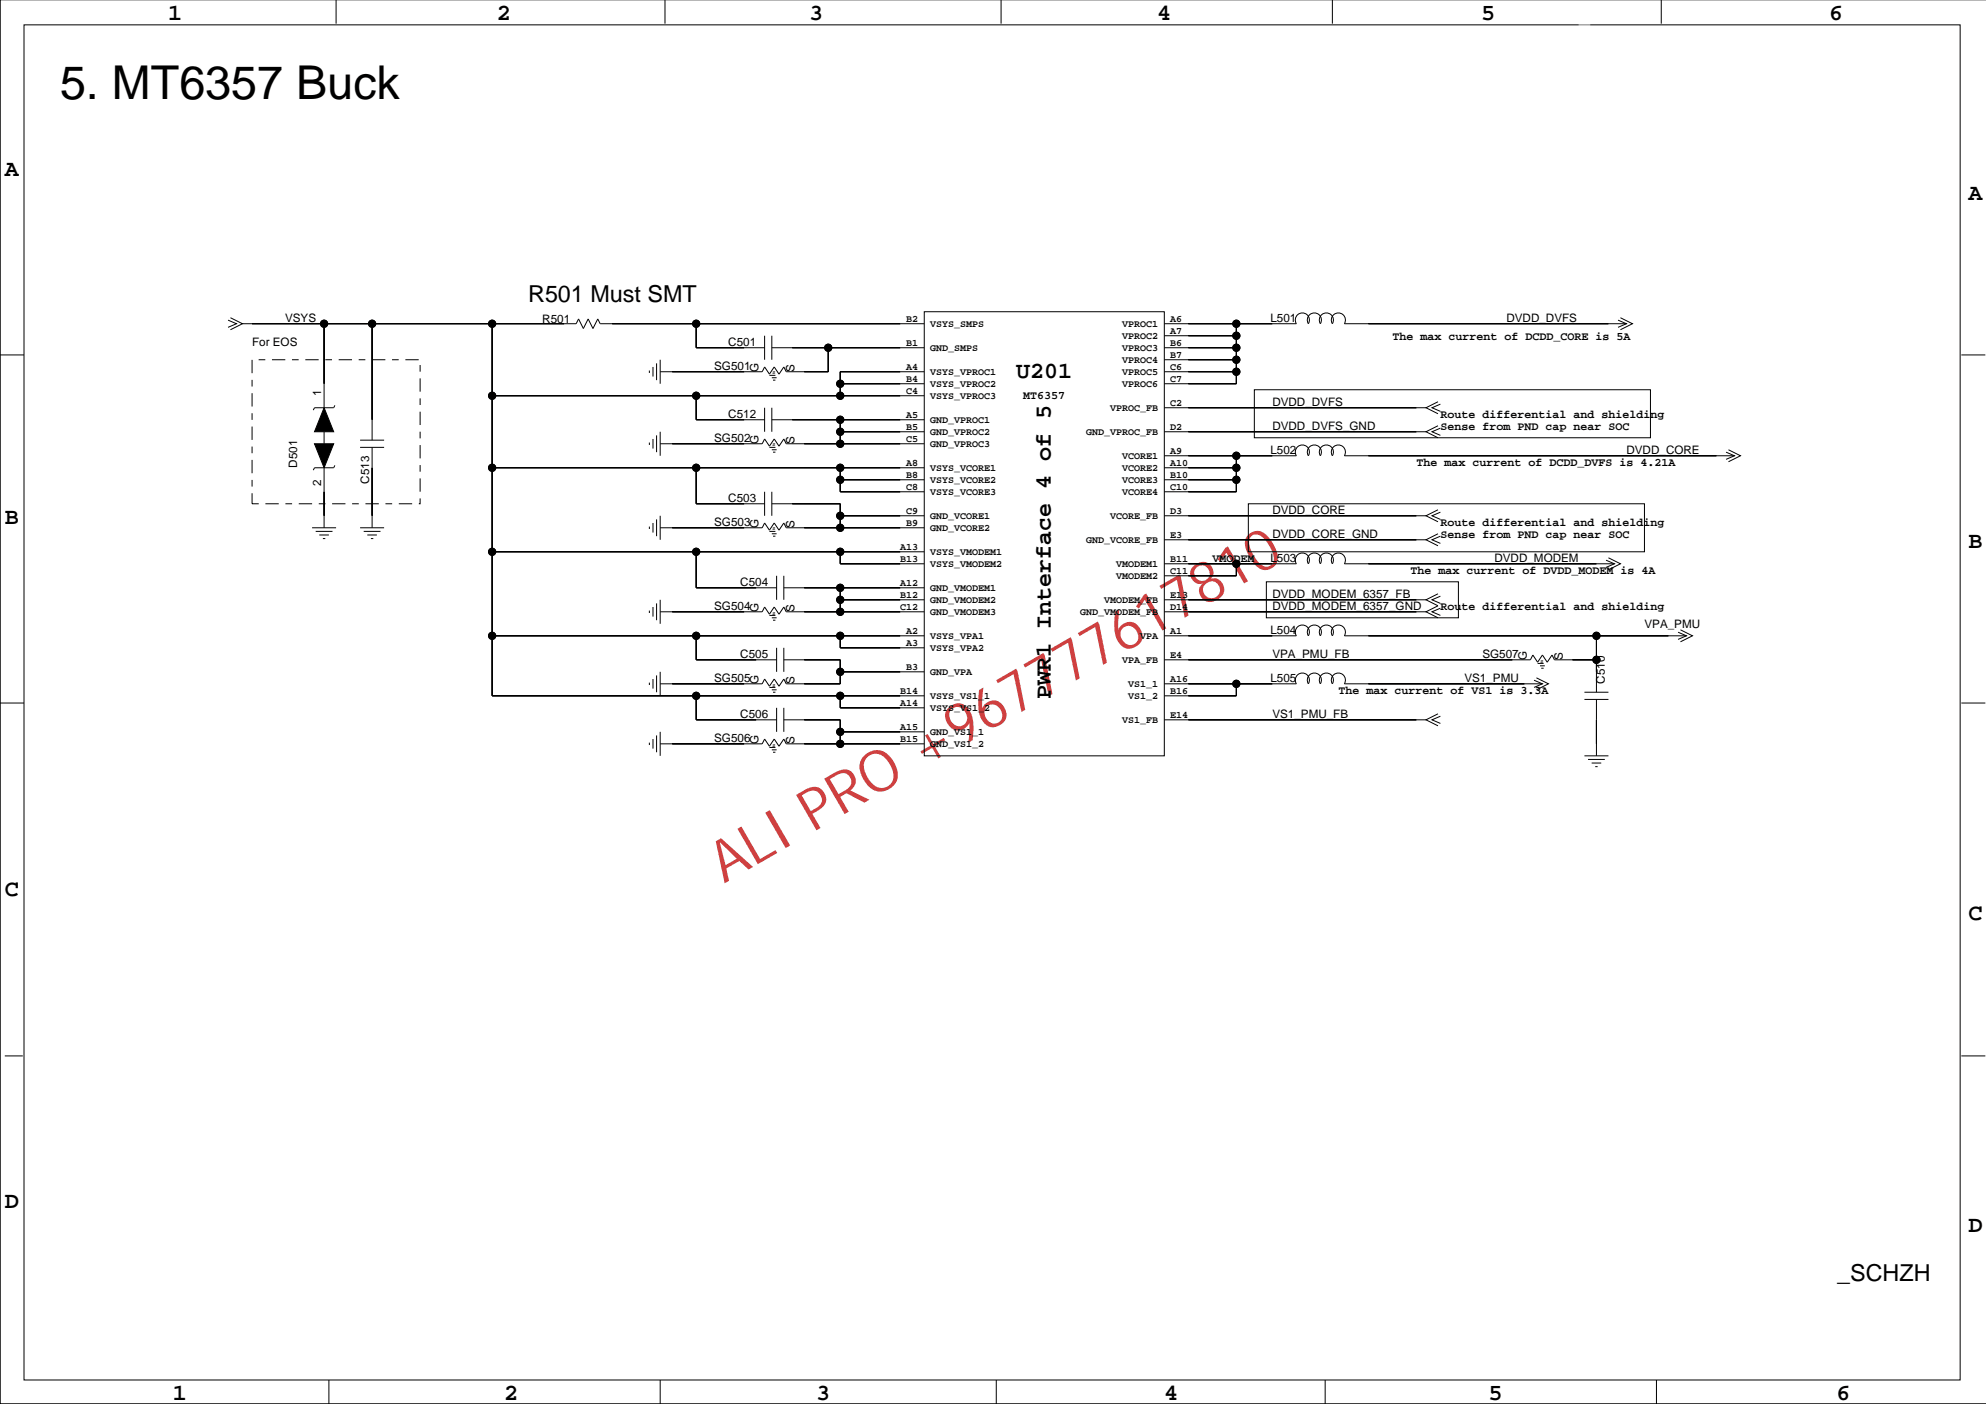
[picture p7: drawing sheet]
<svg xmlns="http://www.w3.org/2000/svg" width="420mm" height="297mm" viewBox="0 0 420 297" stroke-linecap="round" stroke-linejoin="round" font-family="sans-serif">
<g fill="none" stroke="#000" stroke-width=".21">
<path d="M0 -.1v297.1h420.2M71.1 -.1v5.1M140.7 -.1v5.1M211.8 -.1v5.1M281.9 -.1v5.1M351.5 -.1v5.1M5.1 5.3h409.6v286.7h-409.6zM0 75.1h5.1M48.2 67.7l1.8 .8-1.8 .8M48.8 67.2l2.5 1.3-2.5 1.3M51.3 68.5h70.6l.5-1 1 2 1-2 1 2 1.1-2 .5 1h68.5M68.6 68.5v17.8"/>
<path d="M78.7 68.5v24.6M104.1 68.5v78.7h91.4M137.4 78.4v.5M138.1 77.6v2.1M138.9 76.9v3.5M139.7 76.1v5.1M147.3 68.5v5.1h14.5M161.8 71v5.1M162.8 79.4h1.2M163.3 73.6h32.2M163.3 71v5.1M163.3 79.9h1"/>
<path d="M175.2 73.6v5h-8.9l-.5-1-1 1.6-1-1.6-1 1.6-1-1.6-.5 1h-21.6M195.5 66h50.8v93.9h-50.8zM195.5 78.6h-17.7v5.1M246.3 68.5h28a1.5 1.5 0 0 1 1.2-2.3 1.5 1.5 0 0 1 1.3 2.3 1.5 1.5 0 0 1 1.3-2.3 1.5 1.5 0 0 1 1.2 2.3 1.5 1.5 0 0 1 1.3-2.3 1.5 1.5 0 0 1 1.3 2.3 1.5 1.5 0 0 1 1.2-2.3 1.5 1.5 0 0 1 1.3 2.3h59.7M246.3 73.6h15.3M246.3 78.6h15.3M246.3 71h15.3M246.3 76.1h15.3M261.6 68.5v12.7h-15.3M342.3 67.7l1.8 .8-1.8 .8M342.8 67.2l2.6 1.3-2.6 1.3M414.9 75.1h5.1"/>
<path d="M68.6 91.3v2.6M68.6 99v12.7M70.8 85.8l-.2 .5h-4.1l-.2 .5M70.8 98.5l-.2 .5h-4.1l-.2 .5M76.2 94.6h5.1M76.2 93.1h5.1M78.7 94.6v17.1M104.1 99h91.4M104.1 83.7h91.4M137.4 93.6v.5M138.1 92.9v2M138.9 92.1v3.6"/>
<path d="M139.7 91.3v5.1M139.7 93.9h21.6l.5-1 1 1.5 1-1.5 1 1.5 1-1.5 .5 1h29.2M147.3 83.7v5.1h14.5M147.3 99v7.6h14.5M161.8 86.3v5M162.8 94.6h1.2M163.3 86.3v5M163.3 88.8h32.2M163.3 95.2h1M163.5 80.4h.5M163.5 95.7h.5M177.8 91.3h17.7"/>
<path d="M177.8 81.2h17.7M177.8 99v5h17.7M177.8 88.8v5.1M246.3 96.4h28a1.5 1.5 0 0 1 1.2-2.3 1.5 1.5 0 0 1 1.3 2.3 1.5 1.5 0 0 1 1.3-2.3 1.5 1.5 0 0 1 1.2 2.3 1.5 1.5 0 0 1 1.3-2.3 1.5 1.5 0 0 1 1.3 2.3 1.5 1.5 0 0 1 1.2-2.3 1.5 1.5 0 0 1 1.3 2.3h82.5M246.3 86.3h55.4M246.3 91.3h55.4M246.3 99h15.3M261.6 96.4v7.6h-15.3M265.4 82.5h83.8v10.1h-83.8zM304.2 85l-2.5 1.3 2.5 1.2M304.2 90.1l-2.5 1.2 2.5 1.3M304.7 85.5l-1.7 .8 1.7 .7"/>
<path d="M304.7 90.6l-1.7 .7 1.7 .8M365.2 95.7l1.7 .7-1.7 .8M365.7 95.2l2.5 1.2-2.5 1.3M66 111.7h5.1M66.8 112.4h3.5M67.5 113.2h2.1M68.3 113.9h.5M76.2 111.7h5.1M76.9 112.4h3.6M77.7 113.2h2M78.5 113.9h.5M104.1 116.7h91.4"/>
<path d="M137.4 111.4v.5M138.1 110.6v2.1M138.9 109.9v3.5M139.7 109.1v5.1M139.7 111.7h21.6l.5-1.1 1 1.6 1-1.6 1 1.6 1-1.6 .5 1.1h29.2M147.3 116.7v7.7h17M161.8 104v5.1M162.8 112.4h1.2M163.3 104v5.1M163.3 106.6h14.5v5.1M163.3 112.9h1M163.5 113.4h.5"/>
<path d="M177.8 109.1h17.7M177.8 116.7v2.6h17.7M177.8 101.5h17.7M246.3 119.3h28a1.5 1.5 0 0 1 1.2-2.3 1.5 1.5 0 0 1 1.3 2.3 1.5 1.5 0 0 1 1.3-2.3 1.5 1.5 0 0 1 1.2 2.3 1.5 1.5 0 0 1 1.3-2.3 1.5 1.5 0 0 1 1.3 2.3 1.5 1.5 0 0 1 1.2-2.3 1.5 1.5 0 0 1 1.3 2.3h57.2M246.3 114.2h55.4M246.3 109.1h55.4M246.3 101.5h15.3M261.6 119.3v2.5h-15.3M264.1 106.6h83.8v10.1h-83.8zM304.2 112.9l-2.5 1.3 2.5 1.3M304.2 107.9l-2.5 1.2 2.5 1.3M304.7 113.4l-1.7 .8 1.7 .8"/>
<path d="M304.7 108.4l-1.7 .7 1.7 .8M339.8 118.5l1.8 .8-1.8 .7M340.3 118l2.5 1.3-2.5 1.2M104.1 134.5h91.4M137.4 129.2v.5M138.1 128.4v2.1M138.9 127.7v3.5M139.7 129.4h21.6l.5-1 1 1.5 1-1.5 1 1.5 1-1.5 .5 1h29.2M139.7 126.9v5.1M147.3 134.5v5.1h17M162.8 130.2h1.2M163.3 130.7h1"/>
<path d="M163.5 131.2h.5M164.3 121.8v5.1M164.3 137.1v5M165.8 124.4h29.7M165.8 121.8v5.1M165.8 137.1v5M165.8 139.6h12v5.1h-11.5l-.5-1-1 1.5-1-1.5-1 1.5-1-1.5-.5 1h-21.6M177.8 126.9h17.7M177.8 134.5v2.6h17.7M177.8 124.4v5M246.3 134.5h28a1.5 1.5 0 0 1 1.2-2.3 1.5 1.5 0 0 1 1.3 2.3 1.5 1.5 0 0 1 1.3-2.3 1.5 1.5 0 0 1 1.2 2.3 1.5 1.5 0 0 1 1.3-2.3 1.5 1.5 0 0 1 1.3 2.3 1.5 1.5 0 0 1 1.2-2.3 1.5 1.5 0 0 1 1.3 2.3h72.4M246.3 129.4h55.4"/>
<path d="M246.3 139.6h77.5l.5-1 1 1.5 1-1.5 1 1.5 1-1.5 .6 1h8.8M246.3 126.9h55.4M267.9 123.1h40.6v7.6h-40.6zM304.2 125.6l-2.5 1.3 2.5 1.3-2.5 1.2 2.5 1.3M304.7 128.7l-1.7 .7 1.7 .8M304.7 126.1l-1.7 .8 1.7 .8M337.7 134.5v12M355 133.8l1.8 .7-1.8 .8M355.5 133.2l2.6 1.3-2.6 1.3M0 148.7h5.1M137.4 144.4v.5M137.4 157.1v.5"/>
<path d="M138.1 143.7v2M138.1 156.4v2M138.9 142.9v3.6M138.9 155.6v3.5M139.7 142.1v5.1M139.7 154.8v5.1M139.7 157.4h21.6l.5-1 1 1.5 1-1.5 1 1.5 1-1.5 .5 1h29.2M147.3 147.2v5.1h17M162.8 145.4h1.2M162.8 158.1h1.2M163.3 145.9h1M163.3 158.6h1"/>
<path d="M163.5 146.5h.5M163.5 159.1h.5M164.3 149.8v5M165.8 149.8v5M165.8 152.3h12v5.1M177.8 142.1h17.7M177.8 147.2v2.6h17.7M177.8 154.8h17.7M246.3 144.7h28a1.5 1.5 0 0 1 1.2-2.3 1.5 1.5 0 0 1 1.3 2.3 1.5 1.5 0 0 1 1.3-2.3 1.5 1.5 0 0 1 1.2 2.3 1.5 1.5 0 0 1 1.3-2.3 1.5 1.5 0 0 1 1.3 2.3 1.5 1.5 0 0 1 1.2-2.3 1.5 1.5 0 0 1 1.3 2.3h41.9M246.3 152.3h55.4M261.6 144.7v2.5h-15.3M304.2 151l-2.5 1.3 2.5 1.3"/>
<path d="M304.7 151.5l-1.7 .8 1.7 .8M324.5 143.9l1.8 .8-1.8 .7M325 143.4l2.6 1.3-2.6 1.2M325.3 140.4h1.3M325.8 140.9h1M326.1 141.4h.5M335.2 146.5h5.1M335.2 159.9h5.1M335.2 148h5.1M337.7 148v11.9M414.9 148.7h5.1M336 160.7h3.5"/>
<path d="M336.7 161.4h2.1M337.5 162.2h.5M1 223.4h3.8M414.9 223.4h5.1M69.6 292v5M139.7 292v5M210.8 292v5M280.4 292v5M350.4 292v5"/>
<circle cx="68.6" cy="68.5" r=".76"/>
<circle cx="78.7" cy="68.5" r=".76"/>
<circle cx="104.1" cy="68.5" r=".76"/>
<circle cx="147.3" cy="68.5" r=".76"/>
<circle cx="175.2" cy="73.6" r=".76"/>
<circle cx="261.6" cy="68.5" r=".76"/>
<circle cx="261.6" cy="71" r=".76"/>
<circle cx="261.6" cy="76.1" r=".76"/>
<circle cx="261.6" cy="78.6" r=".76"/>
<circle cx="261.6" cy="73.6" r=".76"/>
<circle cx="104.1" cy="83.7" r=".76"/>
<circle cx="104.1" cy="99" r=".76"/>
<circle cx="147.3" cy="83.7" r=".76"/>
<circle cx="147.3" cy="99" r=".76"/>
<circle cx="177.8" cy="83.7" r=".76"/>
<circle cx="177.8" cy="88.8" r=".76"/>
<circle cx="177.8" cy="99" r=".76"/>
<circle cx="177.8" cy="91.3" r=".76"/>
<circle cx="177.8" cy="93.9" r=".76"/>
<circle cx="177.8" cy="81.2" r=".76"/>
<circle cx="261.6" cy="99" r=".76"/>
<circle cx="261.6" cy="96.4" r=".76"/>
<circle cx="104.1" cy="116.7" r=".76"/>
<circle cx="147.3" cy="116.7" r=".76"/>
<circle cx="177.8" cy="111.7" r=".76"/>
<circle cx="177.8" cy="109.1" r=".76"/>
<circle cx="177.8" cy="101.5" r=".76"/>
<circle cx="177.8" cy="116.7" r=".76"/>
<circle cx="261.6" cy="119.3" r=".76"/>
<circle cx="261.6" cy="101.5" r=".76"/>
<circle cx="104.1" cy="134.5" r=".76"/>
<circle cx="147.3" cy="134.5" r=".76"/>
<circle cx="177.8" cy="124.4" r=".76"/>
<circle cx="177.8" cy="126.9" r=".76"/>
<circle cx="177.8" cy="134.5" r=".76"/>
<circle cx="177.8" cy="129.4" r=".76"/>
<circle cx="337.7" cy="139.6" r=".76"/>
<circle cx="337.7" cy="134.5" r=".76"/>
<circle cx="147.3" cy="147.2" r=".76"/>
<circle cx="177.8" cy="147.2" r=".76"/>
<circle cx="177.8" cy="154.8" r=".76"/>
<circle cx="177.8" cy="142.1" r=".76"/>
<circle cx="177.8" cy="157.4" r=".76"/>
<circle cx="261.6" cy="144.7" r=".76"/>
</g>
<g fill="#000" stroke="#000" stroke-width=".21">
<path d="M68.6 68.5v12.7z" fill-rule="evenodd"/>
<path d="M53.3 68.5h15.3z" fill-rule="evenodd"/>
<path d="M78.7 68.5v20.3z" fill-rule="evenodd"/>
<path d="M68.6 68.5h10.1z" fill-rule="evenodd"/>
<path d="M104.1 68.5v15.2z" fill-rule="evenodd"/>
<path d="M78.7 68.5h25.4z" fill-rule="evenodd"/>
<path d="M104.1 68.5h15.3z" fill-rule="evenodd"/>
<path d="M129.5 68.5h17.8z" fill-rule="evenodd"/>
<path d="M147.3 68.5v5.1z" fill-rule="evenodd"/>
<path d="M142.2 78.6h15.2z" fill-rule="evenodd"/>
<path d="M147.3 73.6h10.1z" fill-rule="evenodd"/>
<path d="M167.6 73.6h7.6z" fill-rule="evenodd"/>
<path d="M170.1 78.6h5.1z" fill-rule="evenodd"/>
<path d="M175.2 73.6v5z" fill-rule="evenodd"/>
<path d="M177.8 78.6v2.6z" fill-rule="evenodd"/>
<path d="M177.8 78.6h12.7z" fill-rule="evenodd"/>
<path d="M175.2 73.6h15.3z" fill-rule="evenodd"/>
<path d="M147.3 68.5h43.2z" fill-rule="evenodd"/>
<path d="M251.4 78.6h10.2z" fill-rule="evenodd"/>
<path d="M261.6 78.6v2.6z" fill-rule="evenodd"/>
<path d="M251.4 76.1h10.2z" fill-rule="evenodd"/>
<path d="M261.6 76.1v2.5z" fill-rule="evenodd"/>
<path d="M261.6 73.6v2.5z" fill-rule="evenodd"/>
<path d="M261.6 71v2.6z" fill-rule="evenodd"/>
<path d="M251.4 68.5h10.2z" fill-rule="evenodd"/>
<path d="M261.6 68.5v2.5z" fill-rule="evenodd"/>
<path d="M251.4 71h10.2z" fill-rule="evenodd"/>
<path d="M251.4 73.6h10.2z" fill-rule="evenodd"/>
<path d="M261.6 68.5h7.6z" fill-rule="evenodd"/>
<path d="M289.5 68.5h50.8z" fill-rule="evenodd"/>
<path d="M66.5 93.9h4.1l-2 5.1z" fill-rule="evenodd"/>
<path d="M68.6 86.3l2 5h-4.1z" fill-rule="evenodd"/>
<path d="M78.7 99v10.1z" fill-rule="evenodd"/>
<path d="M104.1 99v17.7z" fill-rule="evenodd"/>
<path d="M104.1 83.7v15.3z" fill-rule="evenodd"/>
<path d="M147.3 83.7v5.1z" fill-rule="evenodd"/>
<path d="M104.1 83.7h43.2z" fill-rule="evenodd"/>
<path d="M147.3 99v7.6z" fill-rule="evenodd"/>
<path d="M104.1 99h43.2z" fill-rule="evenodd"/>
<path d="M142.2 93.9h15.2z" fill-rule="evenodd"/>
<path d="M147.3 88.8h10.1z" fill-rule="evenodd"/>
<path d="M177.8 81.2v2.5z" fill-rule="evenodd"/>
<path d="M147.3 83.7h30.5z" fill-rule="evenodd"/>
<path d="M177.8 99v2.5z" fill-rule="evenodd"/>
<path d="M147.3 99h30.5z" fill-rule="evenodd"/>
<path d="M170.1 93.9h7.7z" fill-rule="evenodd"/>
<path d="M177.8 91.3v2.6z" fill-rule="evenodd"/>
<path d="M177.8 88.8v2.5z" fill-rule="evenodd"/>
<path d="M167.6 88.8h10.2z" fill-rule="evenodd"/>
<path d="M177.8 83.7h12.7z" fill-rule="evenodd"/>
<path d="M177.8 81.2h12.7z" fill-rule="evenodd"/>
<path d="M177.8 99h12.7z" fill-rule="evenodd"/>
<path d="M177.8 91.3h12.7z" fill-rule="evenodd"/>
<path d="M177.8 88.8h12.7z" fill-rule="evenodd"/>
<path d="M177.8 93.9h12.7z" fill-rule="evenodd"/>
<path d="M261.6 99v2.5z" fill-rule="evenodd"/>
<path d="M251.4 96.4h10.2z" fill-rule="evenodd"/>
<path d="M261.6 96.4v2.6z" fill-rule="evenodd"/>
<path d="M251.4 99h10.2z" fill-rule="evenodd"/>
<path d="M251.4 81.2h10.2z" fill-rule="evenodd"/>
<path d="M261.6 96.4h7.6z" fill-rule="evenodd"/>
<path d="M251.4 91.3h48.3z" fill-rule="evenodd"/>
<path d="M251.4 86.3h48.3z" fill-rule="evenodd"/>
<path d="M289.5 96.4h73.6z" fill-rule="evenodd"/>
<path d="M68.6 104v5.1z" fill-rule="evenodd"/>
<path d="M104.1 116.7v17.8z" fill-rule="evenodd"/>
<path d="M147.3 116.7v7.7z" fill-rule="evenodd"/>
<path d="M104.1 116.7h43.2z" fill-rule="evenodd"/>
<path d="M142.2 111.7h15.2z" fill-rule="evenodd"/>
<path d="M147.3 106.6h10.1z" fill-rule="evenodd"/>
<path d="M177.8 116.7v2.6z" fill-rule="evenodd"/>
<path d="M147.3 116.7h30.5z" fill-rule="evenodd"/>
<path d="M177.8 101.5v2.5z" fill-rule="evenodd"/>
<path d="M177.8 106.6v2.5z" fill-rule="evenodd"/>
<path d="M170.1 111.7h7.7z" fill-rule="evenodd"/>
<path d="M177.8 109.1v2.6z" fill-rule="evenodd"/>
<path d="M167.6 106.6h10.2z" fill-rule="evenodd"/>
<path d="M177.8 116.7h12.7z" fill-rule="evenodd"/>
<path d="M177.8 119.3h12.7z" fill-rule="evenodd"/>
<path d="M177.8 104h12.7z" fill-rule="evenodd"/>
<path d="M177.8 101.5h12.7z" fill-rule="evenodd"/>
<path d="M177.8 111.7h12.7z" fill-rule="evenodd"/>
<path d="M177.8 109.1h12.7z" fill-rule="evenodd"/>
<path d="M251.4 101.5h10.2z" fill-rule="evenodd"/>
<path d="M261.6 101.5v2.5z" fill-rule="evenodd"/>
<path d="M251.4 104h10.2z" fill-rule="evenodd"/>
<path d="M261.6 119.3v2.5z" fill-rule="evenodd"/>
<path d="M251.4 119.3h10.2z" fill-rule="evenodd"/>
<path d="M261.6 119.3h7.6z" fill-rule="evenodd"/>
<path d="M251.4 114.2h48.3z" fill-rule="evenodd"/>
<path d="M251.4 109.1h48.3z" fill-rule="evenodd"/>
<path d="M289.5 119.3h48.2z" fill-rule="evenodd"/>
<path d="M104.1 134.5v12.7z" fill-rule="evenodd"/>
<path d="M147.3 134.5v5.1z" fill-rule="evenodd"/>
<path d="M104.1 134.5h43.2z" fill-rule="evenodd"/>
<path d="M142.2 129.4h15.2z" fill-rule="evenodd"/>
<path d="M147.3 139.6h12.7z" fill-rule="evenodd"/>
<path d="M147.3 124.4h12.7z" fill-rule="evenodd"/>
<path d="M177.8 134.5v2.6z" fill-rule="evenodd"/>
<path d="M147.3 134.5h30.5z" fill-rule="evenodd"/>
<path d="M170.1 129.4h7.7z" fill-rule="evenodd"/>
<path d="M177.8 126.9v2.5z" fill-rule="evenodd"/>
<path d="M170.1 124.4h7.7z" fill-rule="evenodd"/>
<path d="M177.8 124.4v2.5z" fill-rule="evenodd"/>
<path d="M170.1 139.6h7.7z" fill-rule="evenodd"/>
<path d="M177.8 139.6v2.5z" fill-rule="evenodd"/>
<path d="M177.8 134.5h12.7z" fill-rule="evenodd"/>
<path d="M177.8 137.1h12.7z" fill-rule="evenodd"/>
<path d="M177.8 126.9h12.7z" fill-rule="evenodd"/>
<path d="M177.8 129.4h12.7z" fill-rule="evenodd"/>
<path d="M177.8 124.4h12.7z" fill-rule="evenodd"/>
<path d="M251.4 121.8h10.2z" fill-rule="evenodd"/>
<path d="M251.4 134.5h17.8z" fill-rule="evenodd"/>
<path d="M251.4 129.4h48.3z" fill-rule="evenodd"/>
<path d="M251.4 126.9h48.3z" fill-rule="evenodd"/>
<path d="M251.4 139.6h68.6z" fill-rule="evenodd"/>
<path d="M337.7 139.6v2.5z" fill-rule="evenodd"/>
<path d="M289.5 134.5h48.2z" fill-rule="evenodd"/>
<path d="M337.7 134.5v5.1z" fill-rule="evenodd"/>
<path d="M332.7 139.6h5z" fill-rule="evenodd"/>
<path d="M337.7 134.5h15.3z" fill-rule="evenodd"/>
<path d="M147.3 147.2v5.1z" fill-rule="evenodd"/>
<path d="M104.1 147.2h43.2z" fill-rule="evenodd"/>
<path d="M142.2 144.7h15.2z" fill-rule="evenodd"/>
<path d="M142.2 157.4h15.2z" fill-rule="evenodd"/>
<path d="M147.3 152.3h12.7z" fill-rule="evenodd"/>
<path d="M177.8 147.2v2.6z" fill-rule="evenodd"/>
<path d="M147.3 147.2h30.5z" fill-rule="evenodd"/>
<path d="M170.1 144.7h7.7z" fill-rule="evenodd"/>
<path d="M177.8 142.1v2.6z" fill-rule="evenodd"/>
<path d="M170.1 152.3h7.7z" fill-rule="evenodd"/>
<path d="M177.8 152.3v2.5z" fill-rule="evenodd"/>
<path d="M177.8 154.8v2.6z" fill-rule="evenodd"/>
<path d="M170.1 157.4h7.7z" fill-rule="evenodd"/>
<path d="M177.8 149.8h12.7z" fill-rule="evenodd"/>
<path d="M177.8 147.2h12.7z" fill-rule="evenodd"/>
<path d="M177.8 142.1h12.7z" fill-rule="evenodd"/>
<path d="M177.8 154.8h12.7z" fill-rule="evenodd"/>
<path d="M177.8 157.4h12.7z" fill-rule="evenodd"/>
<path d="M261.6 144.7v2.5z" fill-rule="evenodd"/>
<path d="M251.4 147.2h10.2z" fill-rule="evenodd"/>
<path d="M251.4 144.7h10.2z" fill-rule="evenodd"/>
<path d="M261.6 144.7h7.6z" fill-rule="evenodd"/>
<path d="M251.4 152.3h48.3z" fill-rule="evenodd"/>
<path d="M289.5 144.7h33z" fill-rule="evenodd"/>
<path d="M337.7 152.3v5.1z" fill-rule="evenodd"/>
<circle cx="68.6" cy="68.5" r=".76"/>
<circle cx="78.7" cy="68.5" r=".76"/>
<circle cx="104.1" cy="68.5" r=".76"/>
<circle cx="147.3" cy="68.5" r=".76"/>
<circle cx="175.2" cy="73.6" r=".76"/>
<circle cx="261.6" cy="68.5" r=".76"/>
<circle cx="261.6" cy="71" r=".76"/>
<circle cx="261.6" cy="76.1" r=".76"/>
<circle cx="261.6" cy="78.6" r=".76"/>
<circle cx="261.6" cy="73.6" r=".76"/>
<circle cx="104.1" cy="83.7" r=".76"/>
<circle cx="104.1" cy="99" r=".76"/>
<circle cx="147.3" cy="83.7" r=".76"/>
<circle cx="147.3" cy="99" r=".76"/>
<circle cx="177.8" cy="83.7" r=".76"/>
<circle cx="177.8" cy="88.8" r=".76"/>
<circle cx="177.8" cy="99" r=".76"/>
<circle cx="177.8" cy="91.3" r=".76"/>
<circle cx="177.8" cy="93.9" r=".76"/>
<circle cx="177.8" cy="81.2" r=".76"/>
<circle cx="261.6" cy="99" r=".76"/>
<circle cx="261.6" cy="96.4" r=".76"/>
<circle cx="104.1" cy="116.7" r=".76"/>
<circle cx="147.3" cy="116.7" r=".76"/>
<circle cx="177.8" cy="111.7" r=".76"/>
<circle cx="177.8" cy="109.1" r=".76"/>
<circle cx="177.8" cy="101.5" r=".76"/>
<circle cx="177.8" cy="116.7" r=".76"/>
<circle cx="261.6" cy="119.3" r=".76"/>
<circle cx="261.6" cy="101.5" r=".76"/>
<circle cx="104.1" cy="134.5" r=".76"/>
<circle cx="147.3" cy="134.5" r=".76"/>
<circle cx="177.8" cy="124.4" r=".76"/>
<circle cx="177.8" cy="126.9" r=".76"/>
<circle cx="177.8" cy="134.5" r=".76"/>
<circle cx="177.8" cy="129.4" r=".76"/>
<circle cx="337.7" cy="139.6" r=".76"/>
<circle cx="337.7" cy="134.5" r=".76"/>
<circle cx="147.3" cy="147.2" r=".76"/>
<circle cx="177.8" cy="147.2" r=".76"/>
<circle cx="177.8" cy="154.8" r=".76"/>
<circle cx="177.8" cy="142.1" r=".76"/>
<circle cx="177.8" cy="157.4" r=".76"/>
<circle cx="261.6" cy="144.7" r=".76"/>
</g>
<path d="M53.3 76.1h35.6v30.5h-35.6z" fill="none" stroke="#000" stroke-width=".21" stroke-dasharray="1.4 1.4 2.8 1.4" stroke-linecap="butt"/>
<path d="M334 3.4h2.4v30.3h-2.4z" fill="#fff"/>
<text font-size="12.2" fill="#bf0000" x="153.2" y="187" transform="rotate(-30 153.2 187)">ALI PRO +967777617810</text>
<text font-size="9.9" x="12.7" y="21">5. MT6357 Buck</text>
<g font-size="4.9">
<text x="35.6" y="4.1">1</text>
<text x="105.1" y="4.1">2</text>
<text x="171.2" y="4.1">3</text>
<text x="244.8" y="4.1">4</text>
<text x="313.4" y="4.1">5</text>
<text x="387" y="4.1">6</text>
<text x="1" y="37.1">A</text>
<text x="416.5" y="42.2">A</text>
<text x="111.7" y="63.8">R501 Must SMT</text>
<text x="215" y="80">U201</text>
<text x="1" y="110.8">B</text>
<text x="416.5" y="115.9">B</text>
<text x="222.3" y="147.9" transform="rotate(-90 222.3 147.9)">PWR1 Interface 4 of 5</text>
<text x="1" y="189.5">C</text>
<text x="416.5" y="194.6">C</text>
<text x="1" y="255.5">D</text>
<text x="416.5" y="260.6">D</text>
<text x="388.7" y="270.9">_SCHZH</text>
<text x="36.6" y="296.2">1</text>
<text x="106.7" y="296.2">2</text>
<text x="172.7" y="296.2">3</text>
<text x="246.3" y="296.2">4</text>
<text x="314.9" y="296.2">5</text>
<text x="388.5" y="296.2">6</text>
</g>
<g font-size="2.5">
<text x="60.3" y="68.1">VSYS</text>
<text x="114.7" y="68.3">R501</text>
<text x="268.8" y="68.1">L501</text>
<text x="294.6" y="71.9">The max current of DCDD_CORE is 5A</text>
<text x="318.7" y="68.1">DVDD_DVFS</text>
<text x="53.3" y="73.1">For EOS</text>
<text x="154.1" y="73.1">C501</text>
<text x="67.9" y="83.7" transform="rotate(-90 67.9 83.7)">1</text>
<text x="151.1" y="78.2">SG501</text>
<text x="160.5" y="78.6" transform="rotate(-90 160.5 78.6)">G</text>
<text x="168.1" y="78.6" transform="rotate(-90 168.1 78.6)">S</text>
<text x="154.1" y="88.4">C512</text>
<text x="216.5" y="84.4">MT6357</text>
<text x="269.2" y="85.8">DVDD_DVFS</text>
<text x="304.7" y="88.4">Route differential and shielding</text>
<text x="151.1" y="93.4">SG502</text>
<text x="160.5" y="93.9" transform="rotate(-90 160.5 93.9)">G</text>
<text x="168.1" y="93.9" transform="rotate(-90 168.1 93.9)">S</text>
<text x="268.8" y="96">L502</text>
<text x="269.2" y="90.9">DVDD_DVFS_GND</text>
<text x="304.7" y="90.9">Sense from PND cap near SOC</text>
<text x="344.1" y="96">DVDD_CORE</text>
<text x="62.9" y="99" transform="rotate(-90 62.9 99)">D501</text>
<text x="299.7" y="98.5">The max current of DCDD_DVFS is 4.21A</text>
<text x="67.9" y="102.9" transform="rotate(-90 67.9 102.9)">2</text>
<text x="78.1" y="102.3" transform="rotate(-90 78.1 102.3)">C513</text>
<text x="154.1" y="106.1">C503</text>
<text x="151.1" y="111.2">SG503</text>
<text x="160.5" y="111.7" transform="rotate(-90 160.5 111.7)">G</text>
<text x="168.1" y="111.7" transform="rotate(-90 168.1 111.7)">S</text>
<text x="269.2" y="113.8">DVDD_CORE_GND</text>
<text x="269.2" y="108.7">DVDD_CORE</text>
<text x="304.7" y="111.2">Route differential and shielding</text>
<text x="304.7" y="113.8">Sense from PND cap near SOC</text>
<text x="256.5" y="118.8">VMODEM</text>
<text x="268.8" y="118.8">L503</text>
<text x="316.2" y="118.8">DVDD_MODEM</text>
<text x="156.6" y="123.9">C504</text>
<text x="298.4" y="121.4">The max current of DVDD_MODEM is 4A</text>
<text x="151.1" y="129">SG504</text>
<text x="160.5" y="129.4" transform="rotate(-90 160.5 129.4)">G</text>
<text x="168.1" y="129.4" transform="rotate(-90 168.1 129.4)">S</text>
<text x="269.2" y="129">DVDD_MODEM_6357_GND</text>
<text x="269.2" y="126.5">DVDD_MODEM_6357_FB</text>
<text x="304.7" y="129">Route differential and shielding</text>
<text x="268.8" y="134.1">L504</text>
<text x="347.9" y="132.8">VPA_PMU</text>
<text x="156.6" y="139.2">C505</text>
<text x="269.2" y="139.2">VPA_PMU_FB</text>
<text x="313.6" y="139.2">SG507</text>
<text x="323" y="139.6" transform="rotate(-90 323 139.6)">G</text>
<text x="330.6" y="139.6" transform="rotate(-90 330.6 139.6)">S</text>
<text x="151.1" y="144.2">SG505</text>
<text x="160.5" y="144.7" transform="rotate(-90 160.5 144.7)">G</text>
<text x="168.1" y="144.7" transform="rotate(-90 168.1 144.7)">S</text>
<text x="268.8" y="144.2">L505</text>
<text x="283.1" y="146.8">The max current of VS1 is 3.3A</text>
<text x="309.8" y="144.2">VS1_PMU</text>
<text x="339.5" y="144.7" transform="rotate(-90 339.5 144.7)">C510</text>
<text x="156.6" y="151.9">C506</text>
<text x="269.2" y="151.9">VS1_PMU_FB</text>
<text x="151.1" y="156.9">SG506</text>
<text x="160.5" y="157.4" transform="rotate(-90 160.5 157.4)">G</text>
<text x="168.1" y="157.4" transform="rotate(-90 168.1 157.4)">S</text>
</g>
<g font-size="2.1">
<text x="191.7" y="68.1">B2</text>
<text x="196.8" y="69.1">VSYS_SMPS</text>
<text x="237.4" y="69.1">VPROC1</text>
<text x="237.4" y="71.6">VPROC2</text>
<text x="247.6" y="70.7">A7</text>
<text x="247.6" y="68.1">A6</text>
<text x="191.7" y="73.2">B1</text>
<text x="196.8" y="74.2">GND_SMPS</text>
<text x="237.4" y="74.2">VPROC3</text>
<text x="237.4" y="76.7">VPROC4</text>
<text x="247.6" y="75.7">B7</text>
<text x="247.6" y="73.2">B6</text>
<text x="191.7" y="83.4">C4</text>
<text x="191.7" y="80.8">B4</text>
<text x="191.7" y="78.3">A4</text>
<text x="196.8" y="79.2">VSYS_VPROC1</text>
<text x="196.8" y="81.8">VSYS_VPROC2</text>
<text x="237.4" y="79.2">VPROC5</text>
<text x="237.4" y="81.8">VPROC6</text>
<text x="247.6" y="80.8">C7</text>
<text x="247.6" y="78.3">C6</text>
<text x="191.7" y="88.4">A5</text>
<text x="196.8" y="84.3">VSYS_VPROC3</text>
<text x="196.8" y="89.4">GND_VPROC1</text>
<text x="234.9" y="86.9">VPROC_FB</text>
<text x="247.6" y="85.9">C2</text>
<text x="191.7" y="93.5">C5</text>
<text x="191.7" y="91">B5</text>
<text x="196.8" y="91.9">GND_VPROC2</text>
<text x="196.8" y="94.5">GND_VPROC3</text>
<text x="229.8" y="91.9">GND_VPROC_FB</text>
<text x="247.6" y="91">D2</text>
<text x="191.7" y="101.1">B8</text>
<text x="191.7" y="98.6">A8</text>
<text x="196.8" y="99.6">VSYS_VCORE1</text>
<text x="237.4" y="97">VCORE1</text>
<text x="237.4" y="99.6">VCORE2</text>
<text x="247.6" y="101.1">B10</text>
<text x="247.6" y="98.6">A10</text>
<text x="247.6" y="96">A9</text>
<text x="191.7" y="103.7">C8</text>
<text x="196.8" y="102.1">VSYS_VCORE2</text>
<text x="196.8" y="104.6">VSYS_VCORE3</text>
<text x="237.4" y="102.1">VCORE3</text>
<text x="237.4" y="104.6">VCORE4</text>
<text x="247.6" y="103.7">C10</text>
<text x="191.7" y="111.3">B9</text>
<text x="191.7" y="108.7">C9</text>
<text x="196.8" y="109.7">GND_VCORE1</text>
<text x="196.8" y="112.3">GND_VCORE2</text>
<text x="234.9" y="109.7">VCORE_FB</text>
<text x="247.6" y="113.8">E3</text>
<text x="247.6" y="108.7">D3</text>
<text x="190.5" y="118.9">B13</text>
<text x="190.5" y="116.4">A13</text>
<text x="196.8" y="117.3">VSYS_VMODEM1</text>
<text x="196.8" y="119.9">VSYS_VMODEM2</text>
<text x="229.8" y="114.8">GND_VCORE_FB</text>
<text x="236.2" y="119.9">VMODEM1</text>
<text x="247.6" y="118.9">B11</text>
<text x="190.5" y="124">A12</text>
<text x="196.8" y="125">GND_VMODEM1</text>
<text x="236.2" y="122.4">VMODEM2</text>
<text x="247.6" y="121.4">C11</text>
<text x="190.5" y="129.1">C12</text>
<text x="190.5" y="126.5">B12</text>
<text x="196.8" y="127.5">GND_VMODEM2</text>
<text x="196.8" y="130">GND_VMODEM3</text>
<text x="228.5" y="130">GND_VMODEM_FB</text>
<text x="233.6" y="127.5">VMODEM_FB</text>
<text x="247.6" y="129.1">D14</text>
<text x="247.6" y="126.5">E13</text>
<text x="191.7" y="136.7">A3</text>
<text x="191.7" y="134.1">A2</text>
<text x="196.8" y="135.1">VSYS_VPA1</text>
<text x="196.8" y="137.6">VSYS_VPA2</text>
<text x="241.2" y="135.1">VPA</text>
<text x="247.6" y="134.1">A1</text>
<text x="191.7" y="141.8">B3</text>
<text x="196.8" y="142.7">GND_VPA</text>
<text x="237.4" y="140.2">VPA_FB</text>
<text x="247.6" y="139.2">E4</text>
<text x="190.5" y="149.4">A14</text>
<text x="190.5" y="146.8">B14</text>
<text x="196.8" y="147.8">VSYS_VS1_1</text>
<text x="238.7" y="145.3">VS1_1</text>
<text x="238.7" y="147.8">VS1_2</text>
<text x="247.6" y="146.8">B16</text>
<text x="247.6" y="144.3">A16</text>
<text x="190.5" y="154.5">A15</text>
<text x="196.8" y="150.3">VSYS_VS1_2</text>
<text x="196.8" y="155.4">GND_VS1_1</text>
<text x="237.4" y="152.9">VS1_FB</text>
<text x="247.6" y="151.9">E14</text>
<text x="190.5" y="157">B15</text>
<text x="196.8" y="158">GND_VS1_2</text>
</g>
<g font-size="1.1">
<text x="163.4" y="79.2">S</text>
<text x="163.4" y="94.5">S</text>
<text x="163.4" y="112.2">S</text>
<text x="163.4" y="130">S</text>
<text x="325.9" y="140.2">S</text>
<text x="163.4" y="145.2">S</text>
<text x="163.4" y="157.9">S</text>
</g>
</svg>
